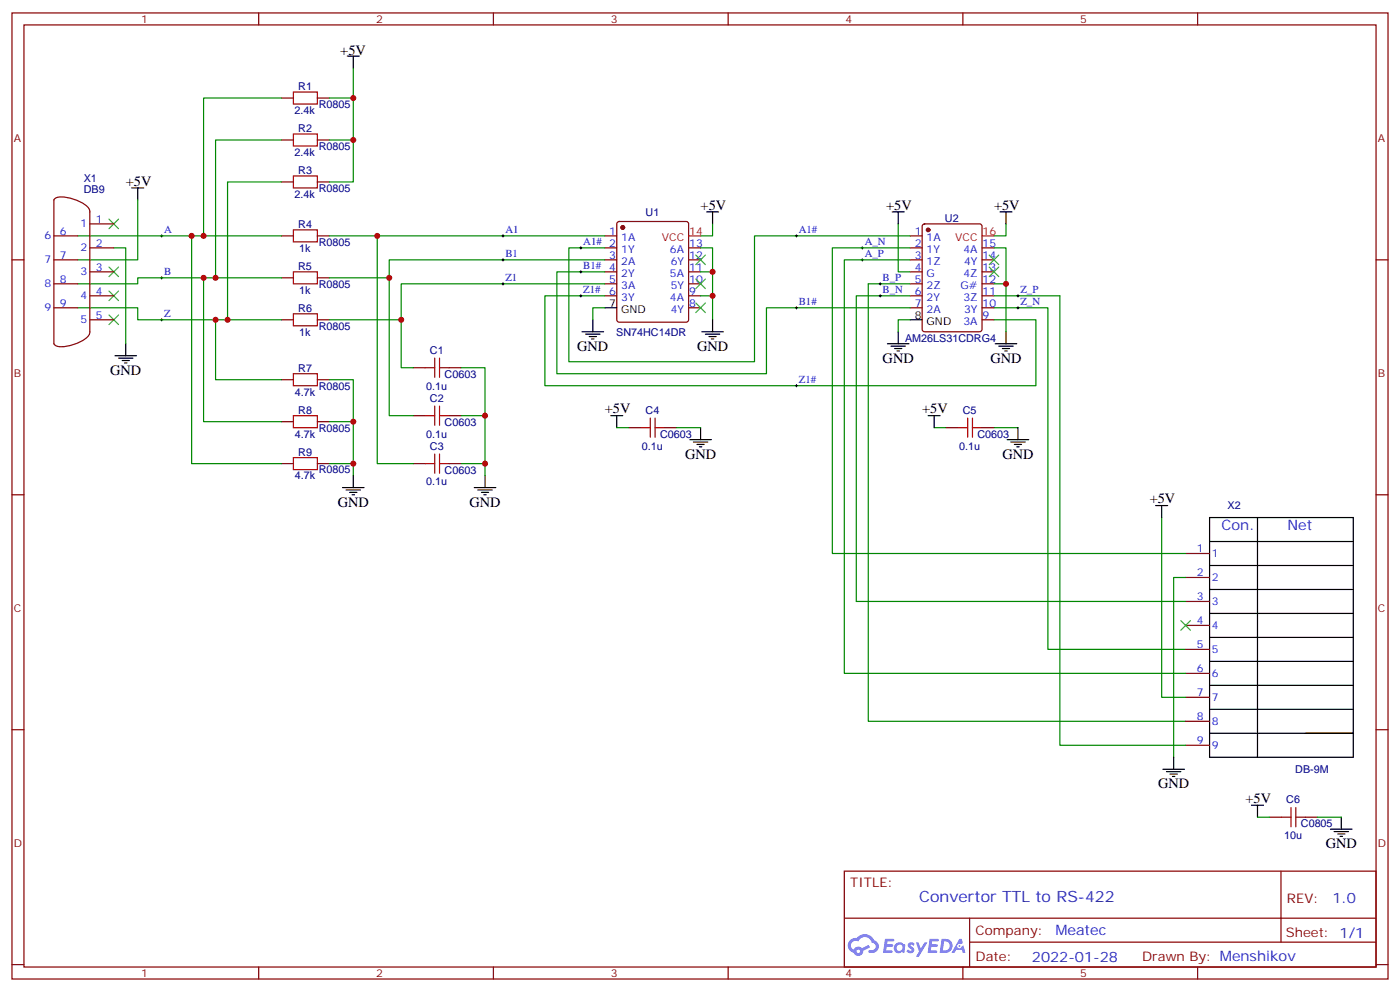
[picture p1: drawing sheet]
<svg xmlns="http://www.w3.org/2000/svg" width="412mm" height="292mm" viewBox="0 0 412 292" stroke-linecap="round" stroke-linejoin="round" font-family="sans-serif">
<g fill="none" stroke="#870000" stroke-width=".35">
<path d="M3.5 3.8h405.4v284.3h-405.4zM7.1 7.3h398.2v277.3h-398.2zM76.2 3.8v3.5M145.3 3.8v3.5M214.5 3.8v3.5M283.6 3.8v3.5M352.8 3.8v3.5M3.5 76.5h3.6M405.3 76.5h3.6M3.5 145.6h3.6M405.3 145.6h3.6M3.5 214.8h3.6"/>
<path d="M405.3 214.8h3.6M248.7 256.4h156.6v28.2h-156.6zM377.3 256.4v20.9M248.7 270.2h156.5M285.6 277.3h119.6M285.6 270.2v14.2M3.5 283.9h3.6M76.2 284.6v3.5M145.3 284.6v3.5M214.5 284.6v3.5M283.6 284.6v3.5M352.8 284.6v3.5"/>
<path d="M405.3 283.9h3.6"/>
</g>
<g fill="#5487ff">
<path d="M267.7 277.6a1.22 1.22 0 0 1 1.7 .2l-.4 .6a.47 .47 0 0 0-.3-.4 .47 .47 0 0 0-.5 .2l.1 .2a1.14 1.14 0 0 1 .8 1.8 1.14 1.14 0 0 1-1.9 0l-.2-.2 .5-.6 .7 .5a.29 .29 0 0 0 .3-.3 .29 .29 0 0 0-.2-.3 1.04 1.04 0 0 1-.6-1.7z"/>
<path d="M260.7 276.3h2.4l.3 .2-.2 .5-1.8 .1-.1 .8h1.5l.3 .4-.3 .4h-1.6l-.2 1.1h1.7l.2 .3-.2 .3-2.6 .1z"/>
<path d="M273.8 276.3h2.4l.3 .2-.1 .5-1.8 .1-.2 .8h1.6l.3 .4-.4 .4h-1.6l-.1 1.1h1.7l.2 .3-.2 .3-2.6 .1z"/>
<path d="M282.6 276.3h.7l.3 1.3-.6 .3a.69 .69 0 0 0-1 .3 .69 .69 0 0 0 .4 .9 .69 .69 0 0 0 .9-.6l.5-.2 .6 2.2h-.8l-.2-.9h-1.8l-.5 .9h-.8z"/>
<path d="M269.8 277.4h.8l.6 1.8 1.1-1.8h.9l-2.6 4.2h-.8l.9-1.5z"/>
<path d="M277.4 276.3l-.6 4.2h1.3a2.11 2.11 0 0 0 2.5-2.1 2.11 2.11 0 0 0-2.5-2.1zM278.1 277.1a1.39 1.39 0 0 1 1.7 1.4 1.39 1.39 0 0 1-1.8 1.3h-.3z"/>
<path d="M263.7 277.9a1.54 1.54 0 0 0-.1 2.2 1.54 1.54 0 0 0 2.2 .1l.6 .3 .3-2.3-.2-.3h-.4a1.49 1.49 0 0 0-2.4 0zM264 278.9a.94 .94 0 0 1 1.8 0 .94 .94 0 0 1-1.8 0z"/>
<path d="M250.4 276.7a2.18 2.18 0 0 0 1.1 3.7 1.44 1.44 0 0 0 1.6 .9 1.44 1.44 0 0 0 1.2-1.4l2-1.1-.5-.7-1.9 1a1.47 1.47 0 0 0-2.4 .4 1.39 1.39 0 0 1-.7-1.9 1.39 1.39 0 0 1 2-.5 2.12 2.12 0 0 1 2.2-1.3 2.12 2.12 0 0 1 1.9 1.7 1.14 1.14 0 0 1 1.1 1.4 1.14 1.14 0 0 1-1.7 .7 .43 .43 0 0 0-.5 .4 .43 .43 0 0 0 .4 .5 1.98 1.98 0 0 0 2.5-1.2 1.98 1.98 0 0 0-1.2-2.6 3.1 3.1 0 0 0-5.3-.6l-.9 .1zM252.3 280a.55 .55 0 0 1 1.1 0 .55 .55 0 0 1-1.1 0z"/>
<circle cx="282.6" cy="278.4" r=".26"/>
</g>
<g fill="none" stroke="#870000" stroke-width=".35">
<path d="M82.9 28.9h3.5M93.5 28.9h3.5M16.3 58.3a9.6 9.6 0 0 1 7.8 1.4 3.5 3.5 0 0 1 2.4 2.7v35.2a3.5 3.5 0 0 1-2.4 2.8 12.3 12.3 0 0 1-7 1.6l-.8-.3-.4-.5v-42.4zM82.9 53.6h3.5M82.9 41.2h3.5M93.5 53.6h3.5M93.5 41.2h3.5M15.9 69.4h7M15.9 76.5h7M26.5 73h7M26.5 65.9h7M82.9 69.4h3.5"/>
<path d="M93.5 69.4h3.5M178.2 69.4h3.5M178.2 73h3.5M178.2 76.5h3.5M181.9 65.4l.5-.2h19.7l.5 .2 .2 .5v28.2l-.2 .5-.5 .2h-19.7l-.5-.2-.2-.5v-28.2zM202.8 73h3.6M202.8 76.5h3.6M268.1 69.4h3.5M268.1 73h3.5M268.1 76.5h3.5M271.9 66.1l.4-.2h16.3l.6 .4 .1 30.6-.5 .7h-16.5l-.6-.4-.1-30.6zM289.3 73h3.5"/>
<path d="M289.3 76.5h3.5M15.9 83.5h7M15.9 90.6h7M26.5 80h7M26.5 87.1h7M26.5 94.1h7M82.9 94.1h3.5M82.9 81.8h3.5M93.5 94.1h3.5M93.5 81.8h3.5M178.2 80h3.5M178.2 83.5h3.5"/>
<path d="M178.2 87.1h3.5M202.8 80h3.6M202.8 83.5h3.6M202.8 87.1h3.6M202.8 90.6h3.6M268.1 80h3.5M268.1 83.5h3.5M268.1 87.1h3.5M268.1 90.6h3.5M289.3 80h3.5M289.3 83.5h3.5M289.3 87.1h3.5"/>
<path d="M289.3 90.6h3.5M289.3 94.1h3.5M82.9 111.8h3.5M93.5 111.8h3.5M121.7 108.2h3.5M132.3 108.2h3.5M82.9 124.1h3.5M82.9 136.5h3.5M93.5 124.1h3.5M93.5 136.5h3.5M121.7 136.5h3.5M121.7 122.3h3.5"/>
<path d="M132.3 136.5h3.5M132.3 122.3h3.5M185.2 125.9h3.5M195.8 125.9h3.5M278.7 125.9h3.5M289.3 125.9h3.5M349.2 162.9h7.1M349.2 170h7.1M349.2 177h7.1M349.2 184.1h7.1M349.2 191.1h7.1M349.2 198.2h7.1"/>
<path d="M349.2 205.2h7.1M349.2 212.3h7.1M349.2 219.4h7.1M373.9 240.5h3.6M384.5 240.5h3.6"/>
</g>
<g fill="#870000" stroke="#870000" stroke-width=".35">
<circle cx="273.4" cy="67.7" r=".53"/>
<circle cx="183.4" cy="67" r=".53"/>
</g>
<g fill="none" stroke="#000" stroke-width=".35">
<path d="M102.3 16.5h3.5M104.1 16.5v3.5M38.8 55.3h3.5M40.6 55.3v3.5M208.1 62.4h3.6M209.9 62.4v3.5M262.8 62.4h3.5M264.6 62.4v3.5M294.6 62.4h3.5M296.3 62.4v3.5M171.4 97.6h6.4M172.5 98.4h4.2"/>
<path d="M173.6 99.1h2.1M174.3 99.8h.7M174.6 94.1v3.5M178.2 90.6h3.5M206.7 97.6h6.4M207.8 98.4h4.2M208.8 99.1h2.2M209.5 99.8h.8M209.9 94.1v3.5M264.6 97.6v3.6M268.1 94.1h3.5M296.3 97.6v3.6"/>
<path d="M33.9 104.7h6.3M34.9 105.4h4.3M36 106.1h2.1M36.7 106.8h.7M37 101.2v3.5M261.4 101.2h6.4M262.5 101.9h4.2M263.5 102.6h2.1M264.2 103.3h.7M293.2 101.2h6.3M294.2 101.9h4.2M295.3 102.6h2.1"/>
<path d="M296 103.3h.7M104.1 140v3.5M142.9 140v3.5M179.9 122.3h3.5M181.7 122.3v3.6M203.2 129.4h6.3M204.3 130.1h4.2M205.3 130.8h2.1M206 131.5h.7M206.4 125.9v3.5M273.4 122.3h3.5M275.2 122.3v3.6"/>
<path d="M296.7 129.4h6.3M297.7 130.1h4.3M298.8 130.8h2.1M299.5 131.5h.7M299.9 125.9v3.5M100.9 143.5h6.3M102 144.2h4.2M103 144.9h2.1M103.7 145.6h.7M139.7 143.5h6.3M140.8 144.2h4.2M141.8 144.9h2.1"/>
<path d="M142.5 145.6h.7M340.4 148.8h3.6M342.2 148.8v3.5M356.3 152.3h42.3v70.6h-42.3zM356.3 159.4h42.3M370.4 152.3v70.6M356.3 166.4h42.3M356.3 173.5h42.3M356.3 180.6h42.3M356.3 187.6h42.3M356.3 194.7h42.3M356.3 215.8h42.3h-14.1"/>
<path d="M356.3 201.7h42.3M356.3 208.8h42.3M342.5 226.4h6.4M343.6 227.1h4.2M344.7 227.8h2.1M345.4 228.5h.7M345.7 222.9v3.5M368.7 237h3.5M370.4 237v3.5M391.9 244.1h6.4M393 244.8h4.2M394.1 245.5h2.1"/>
<path d="M394.8 246.2h.7M395.1 240.5v3.6"/>
</g>
<path d="M202.8 69.4h3.6M289.3 69.4h3.5" fill="none" stroke="#f00" stroke-width=".35"/>
<g fill="none" stroke="#a10000" stroke-width=".35">
<path d="M86.4 39.4h7.1v3.6h-7.1zM86.4 27.1h7.1v3.5h-7.1zM86.4 51.8h7.1v3.5h-7.1zM86.4 67.7h7.1v3.5h-7.1zM86.4 80h7.1v3.5h-7.1zM86.4 92.4h7.1v3.5h-7.1zM86.4 110h7.1v3.5h-7.1zM125.2 108.2h2.9M128.1 105.4v5.7M128.1 119.5v5.7M129.5 108.2h2.8M129.5 105.4v5.7"/>
<path d="M129.5 119.5v5.7M86.4 122.3h7.1v3.6h-7.1zM86.4 134.7h7.1v3.5h-7.1zM125.2 122.3h2.9M125.2 136.5h2.9M128.1 133.6v5.7M129.5 133.6v5.7M129.5 122.3h2.8M129.5 136.5h2.8M188.7 125.9h2.9M191.6 123v5.7M193 125.9h2.8"/>
<path d="M193 123v5.7M282.2 125.9h2.8M285 123v5.7M286.5 125.9h2.8M286.5 123v5.7M380.3 237.7v5.6M381.7 237.7v5.6M377.5 240.5h2.8M381.7 240.5h2.8"/>
</g>
<g fill="none" stroke="#008700" stroke-width=".35">
<path d="M82.9 28.9h-22.9v40.5h-37.1M97 28.9h7.1M104.1 20v33.6h-7.1M40.6 58.8v17.7h-17.7M82.9 41.2h-19.4v40.6M82.9 53.6h-15.9v40.5M97 41.2h7.1M33.5 73h3.5v28.2M56.4 69.4v67.1h26.5M60 69.4h22.9M97 69.4h81.2M111.1 69.4v67.1h10.6"/>
<path d="M178.2 76.5h-63.5v45.8h7M206.4 73h3.5v21.1M209.9 65.9v3.5h-3.5M264.6 65.9v14.1h3.5M268.1 69.4h-45.9v37.1h-54.6v-33.5h10.6M268.1 76.5h-19.4v121.7h100.5M268.1 73h-22.9v89.9h104M292.8 73h3.5v10.5M296.3 65.9v3.5h-3.5M22.9 90.6h17.7v3.5h22.9v17.7h19.4M60 81.8v42.3h22.9M63.5 94.1h19.4"/>
<path d="M82.9 81.8h-42.3v1.7h-17.7M97 94.1h21.2v14.1h3.5M97 81.8h17.7M178.2 83.5h-60v10.6M178.2 90.6h-3.6v3.5M178.2 80h-14.2v30h61.8v-19.4h42.3M178.2 87.1h-17.7v26.4h144.7v-19.4h-12.4M206.4 87.1h3.5M206.4 80h3.5M268.1 94.1h-3.5v3.5M268.1 87.1h-15.9v89.9h97M268.1 83.5h-12.3v128.8h93.4"/>
<path d="M292.8 83.5h3.5v14.1M292.8 90.6h15.9v100.5h40.5M292.8 87.1h19.4v132.3h37M97 111.8h7.1v28.2M135.8 108.2h7.1v31.8M97 124.1h7.1M97 136.5h7.1M135.8 136.5h7.1M135.8 122.3h7.1M181.7 125.9h3.5M199.3 125.9h7.1M275.2 125.9h3.5"/>
<path d="M292.8 125.9h7.1M342.2 152.3v52.9h7M349.2 170h-3.5v52.9M370.4 240.5h3.5M388.1 240.5h7"/>
</g>
<g fill="none" stroke="#000" stroke-width=".29">
<path d="M47.3 69.4h.7M47.6 69.1v.7M147.8 69.4h.7M147.8 76.5h.7M148.2 69.1v.7M148.2 76.1v.7M170.7 73h.7M171.1 72.6v.7M171.1 79.7v.7M234.2 69.4h.7M234.6 69.1v.7M253.6 76.5h.8"/>
<path d="M253.6 73h.8M254 72.6v.7M254 76.1v.7M47.3 81.8h.7M47.3 94.1h.7M47.6 81.4v.7M47.6 93.8v.7M147.8 83.5h.7M148.2 83.2v.7M170.7 87.1h.7M170.7 80h.7M171.1 86.7v.7"/>
<path d="M234.2 90.6h.7M234.6 90.2v.7M258.9 83.5h.7M258.9 87.1h.7M259.3 83.2v.7M259.3 86.7v.7M299.5 90.6h.7M299.5 87.1h.7M299.9 86.7v.7M299.9 90.2v.7M234.2 113.5h.7M234.6 113.2v.7"/>
</g>
<g fill="none" stroke="#3c3" stroke-width=".35">
<path d="M32.1 78.6l2.8 2.8M32.1 64.5l2.8 2.8M34.9 78.6l-2.8 2.8M34.9 64.5l-2.8 2.8M205 75.1l2.8 2.8M207.8 75.1l-2.8 2.8M291.4 75.1l2.8 2.8M291.4 78.6l2.8 2.8M294.2 75.1l-2.8 2.8M294.2 78.6l-2.8 2.8M32.1 92.7l2.8 2.8M32.1 85.7l2.8 2.8"/>
<path d="M34.9 92.7l-2.8 2.8M34.9 85.7l-2.8 2.8M205 82.1l2.8 2.8M205 89.2l2.8 2.8M207.8 82.1l-2.8 2.8M207.8 89.2l-2.8 2.8M347.8 182.7l2.9 2.8M350.7 182.7l-2.9 2.8"/>
</g>
<g fill="#c00">
<circle cx="104.1" cy="28.9" r=".88"/>
<circle cx="104.1" cy="41.2" r=".88"/>
<circle cx="104.1" cy="124.1" r=".88"/>
<circle cx="104.1" cy="136.5" r=".88"/>
<circle cx="60" cy="69.4" r=".88"/>
<circle cx="142.9" cy="122.3" r=".88"/>
<circle cx="142.9" cy="136.5" r=".88"/>
<circle cx="63.5" cy="81.8" r=".88"/>
<circle cx="63.5" cy="94.1" r=".88"/>
<circle cx="67" cy="94.1" r=".88"/>
<circle cx="111.1" cy="69.4" r=".88"/>
<circle cx="114.7" cy="81.8" r=".88"/>
<circle cx="118.2" cy="94.1" r=".88"/>
<circle cx="296.3" cy="83.5" r=".88"/>
<circle cx="209.9" cy="87.1" r=".88"/>
<circle cx="209.9" cy="80" r=".88"/>
<circle cx="56.4" cy="69.4" r=".88"/>
<circle cx="60" cy="81.8" r=".88"/>
</g>
<text font-size="4.6" fill="#00f" x="270.8" y="265.4">Convertor TTL to RS-422</text>
<g font-size="4.2">
<text x="100.2" y="16.2">+5V</text>
<text x="37" y="54.6">+5V</text>
<text x="206.4" y="61.7">+5V</text>
<text x="261.1" y="61.7">+5V</text>
<text x="292.8" y="61.7">+5V</text>
<text x="170" y="103.3">GND</text>
<text x="205.3" y="103.3">GND</text>
<text x="260" y="106.8">GND</text>
<text x="291.7" y="106.8">GND</text>
<text x="32.5" y="110.3">GND</text>
<text x="178.2" y="121.6">+5V</text>
<text x="271.6" y="121.6">+5V</text>
<text x="201.8" y="135">GND</text>
<text x="295.3" y="135">GND</text>
<text x="99.5" y="149.2">GND</text>
<text x="138.3" y="149.2">GND</text>
<text x="338.7" y="148.1">+5V</text>
<text x="341.1" y="232.1">GND</text>
<text x="366.9" y="236.3">+5V</text>
<text x="390.5" y="249.7">GND</text>
</g>
<g font-size="4.2" fill="#00f">
<text x="359.8" y="155.9">Con.</text>
<text x="379.2" y="155.9">Net</text>
<text x="392.5" y="265.7">1.0</text>
<text x="310.9" y="275.2">Meatec</text>
<text x="304" y="283">2022-01-28</text>
</g>
<g font-size="3.9" fill="#800">
<text x="250.5" y="261">TITLE:</text>
<text x="379.1" y="265.7">REV:</text>
<text x="287.4" y="275.2">Company:</text>
<text x="378.7" y="275.8">Sheet: 1/1</text>
<text x="287.4" y="282.9">Date:</text>
<text x="336.4" y="282.9">Drawn By: Menshikov</text>
</g>
<g font-size="3.2" fill="#800">
<text x="41.6" y="6.8">1</text>
<text x="110.8" y="6.8">2</text>
<text x="179.9" y="6.8">3</text>
<text x="249.1" y="6.8">4</text>
<text x="318.2" y="6.8">5</text>
<text x="4.1" y="41.9">A</text>
<text x="405.9" y="41.9">A</text>
<text x="4.1" y="111.1">B</text>
<text x="405.9" y="111.1">B</text>
<text x="4.1" y="180.2">C</text>
<text x="405.9" y="180.2">C</text>
<text x="4.1" y="249.3">D</text>
<text x="405.9" y="249.3">D</text>
<text x="41.6" y="287.6">1</text>
<text x="110.8" y="287.6">2</text>
<text x="179.9" y="287.6">3</text>
<text x="249.1" y="287.6">4</text>
<text x="318.2" y="287.6">5</text>
</g>
<g font-size="3.2" fill="#000080">
<text x="87.9" y="26.5">R1</text>
<text x="86.8" y="33.5">2.4k</text>
<text x="93.9" y="31.8">R0805</text>
<text x="87.9" y="38.8">R2</text>
<text x="86.8" y="45.9">2.4k</text>
<text x="93.9" y="44.1">R0805</text>
<text x="24.7" y="53.7">X1</text>
<text x="87.9" y="51.2">R3</text>
<text x="24.7" y="56.9">DB9</text>
<text x="86.8" y="58.2">2.4k</text>
<text x="93.9" y="56.5">R0805</text>
<text x="190.2" y="63.5">U1</text>
<text x="278.4" y="65.3">U2</text>
<text x="87.9" y="67">R4</text>
<text x="88.2" y="74.1">1k</text>
<text x="93.9" y="72.3">R0805</text>
<text x="87.8" y="79.4">R5</text>
<text x="88.2" y="86.4">1k</text>
<text x="93.9" y="84.7">R0805</text>
<text x="87.9" y="91.7">R6</text>
<text x="88.2" y="98.8">1k</text>
<text x="93.9" y="97">R0805</text>
<text x="181.5" y="98.8">SN74HC14DR</text>
<text x="266.6" y="100.5">AM26LS31CDRG4</text>
<text x="126.7" y="104.1">C1</text>
<text x="87.9" y="109.4">R7</text>
<text x="131" y="111.1">C0603</text>
<text x="86.9" y="116.4">4.7k</text>
<text x="93.9" y="114.7">R0805</text>
<text x="125.6" y="114.7">0.1u</text>
<text x="126.7" y="118.2">C2</text>
<text x="87.9" y="121.7">R8</text>
<text x="131" y="125.3">C0603</text>
<text x="190.2" y="121.8">C4</text>
<text x="283.6" y="121.7">C5</text>
<text x="86.9" y="128.8">4.7k</text>
<text x="93.9" y="127">R0805</text>
<text x="125.6" y="128.8">0.1u</text>
<text x="194.5" y="128.8">C0603</text>
<text x="288" y="128.8">C0603</text>
<text x="87.9" y="134.1">R9</text>
<text x="126.7" y="132.3">C3</text>
<text x="189.1" y="132.3">0.1u</text>
<text x="282.5" y="132.3">0.1u</text>
<text x="86.9" y="141.1">4.7k</text>
<text x="93.9" y="139.4">R0805</text>
<text x="125.6" y="142.9">0.1u</text>
<text x="131" y="139.4">C0603</text>
<text x="361.6" y="149.9">X2</text>
<text x="381.5" y="227.6">DB-9M</text>
<text x="378.9" y="236.4">C6</text>
<text x="383.2" y="243.5">C0805</text>
<text x="378.3" y="247">10u</text>
</g>
<g font-size="3.2" fill="#00f">
<text x="28.2" y="65.5">1</text>
<text x="13.2" y="70.5">6</text>
<text x="17.6" y="69.1">6</text>
<text x="23.7" y="67">1</text>
<text x="48.3" y="68.5">A</text>
<text x="148.9" y="68.5">A1</text>
<text x="179.5" y="69.1">1</text>
<text x="183" y="70.8">1A</text>
<text x="235.3" y="68.5">A1#</text>
<text x="269.4" y="69.1">1</text>
<text x="272.9" y="70.8">1A</text>
<text x="13.2" y="77.5">7</text>
<text x="17.6" y="76.1">7</text>
<text x="23.7" y="74">2</text>
<text x="28.2" y="72.6">2</text>
<text x="148.9" y="75.6">B1</text>
<text x="171.8" y="72.1">A1# 2</text>
<text x="179.5" y="76.1">3</text>
<text x="183" y="74.4">1Y</text>
<text x="183" y="77.9">2A</text>
<text x="197.4" y="74.4">6A</text>
<text x="197.6" y="77.9">6Y</text>
<text x="203" y="76.1">12</text>
<text x="203" y="72.6">13</text>
<text x="254.7" y="72.1">A_N</text>
<text x="254.7" y="75.6">A_P</text>
<text x="269.4" y="72.6">2</text>
<text x="269.4" y="76.1">3</text>
<text x="272.9" y="74.4">1Y</text>
<text x="272.9" y="77.9">1Z</text>
<text x="283.8" y="74.4">4A</text>
<text x="284" y="77.9">4Y</text>
<text x="289.5" y="76.1">14</text>
<text x="289.5" y="72.6">15</text>
<text x="17.6" y="83.2">8</text>
<text x="23.7" y="81.1">3</text>
<text x="28.2" y="79.7">3</text>
<text x="48.3" y="80.9">B</text>
<text x="148.9" y="82.7">Z1</text>
<text x="171.8" y="79.1">B1#</text>
<text x="179.5" y="79.7">4</text>
<text x="179.5" y="83.2">5</text>
<text x="183" y="81.4">2Y</text>
<text x="197.4" y="81.4">5A</text>
<text x="203" y="83.2">10</text>
<text x="203" y="79.7">11</text>
<text x="260" y="82.7">B_P</text>
<text x="269.4" y="79.7">4</text>
<text x="269.4" y="83.2">5</text>
<text x="272.9" y="81.4">G</text>
<text x="283.8" y="81.4">4Z</text>
<text x="289.5" y="83.2">12</text>
<text x="289.5" y="79.7">13</text>
<text x="13.2" y="84.6">8</text>
<text x="23.7" y="88.1">4</text>
<text x="28.2" y="86.7">4</text>
<text x="171.8" y="86.2">Z1#</text>
<text x="179.5" y="86.7">6</text>
<text x="183" y="84.9">3A</text>
<text x="183" y="88.5">3Y</text>
<text x="197.4" y="88.5">4A</text>
<text x="197.6" y="84.9">5Y</text>
<text x="203" y="86.7">9</text>
<text x="235.3" y="89.7">B1#</text>
<text x="260" y="86.2">B_N</text>
<text x="269.4" y="86.7">6</text>
<text x="272.9" y="84.9">2Z</text>
<text x="272.9" y="88.5">2Y</text>
<text x="282.9" y="84.9">G#</text>
<text x="283.8" y="88.5">3Z</text>
<text x="289.5" y="86.7">11</text>
<text x="300.6" y="89.7">Z_N</text>
<text x="300.6" y="86.2">Z_P</text>
<text x="13.2" y="91.7">9</text>
<text x="17.6" y="90.2">9</text>
<text x="23.7" y="95.2">5</text>
<text x="28.2" y="93.8">5</text>
<text x="48.3" y="93.2">Z</text>
<text x="197.6" y="92">4Y</text>
<text x="203" y="90.2">8</text>
<text x="269.4" y="90.2">7</text>
<text x="272.9" y="92">2A</text>
<text x="283.8" y="95.5">3A</text>
<text x="284" y="92">3Y</text>
<text x="289.5" y="93.8">9</text>
<text x="289.5" y="90.2">10</text>
<text x="235.3" y="112.6">Z1#</text>
<text x="352.5" y="162.6">1</text>
<text x="357" y="164">1</text>
<text x="352.5" y="169.6">2</text>
<text x="357" y="171">2</text>
<text x="352.5" y="176.7">3</text>
<text x="357" y="178.1">3</text>
<text x="352.5" y="183.7">4</text>
<text x="357" y="185.1">4</text>
<text x="352.5" y="190.8">5</text>
<text x="352.5" y="197.8">6</text>
<text x="357" y="192.2">5</text>
<text x="357" y="199.2">6</text>
<text x="352.5" y="204.9">7</text>
<text x="357" y="206.3">7</text>
<text x="352.5" y="211.9">8</text>
<text x="357" y="213.4">8</text>
<text x="352.5" y="219">9</text>
<text x="357" y="220.4">9</text>
</g>
<g font-size="3.2" fill="#f00">
<text x="194.9" y="70.8">VCC</text>
<text x="203" y="69.1">14</text>
<text x="281.4" y="70.8">VCC</text>
<text x="289.5" y="69.1">16</text>
</g>
<g font-size="3.2">
<text x="179.5" y="90.2">7</text>
<text x="183" y="92">GND</text>
<text x="269.4" y="93.8">8</text>
<text x="272.9" y="95.5">GND</text>
</g>
</svg>
